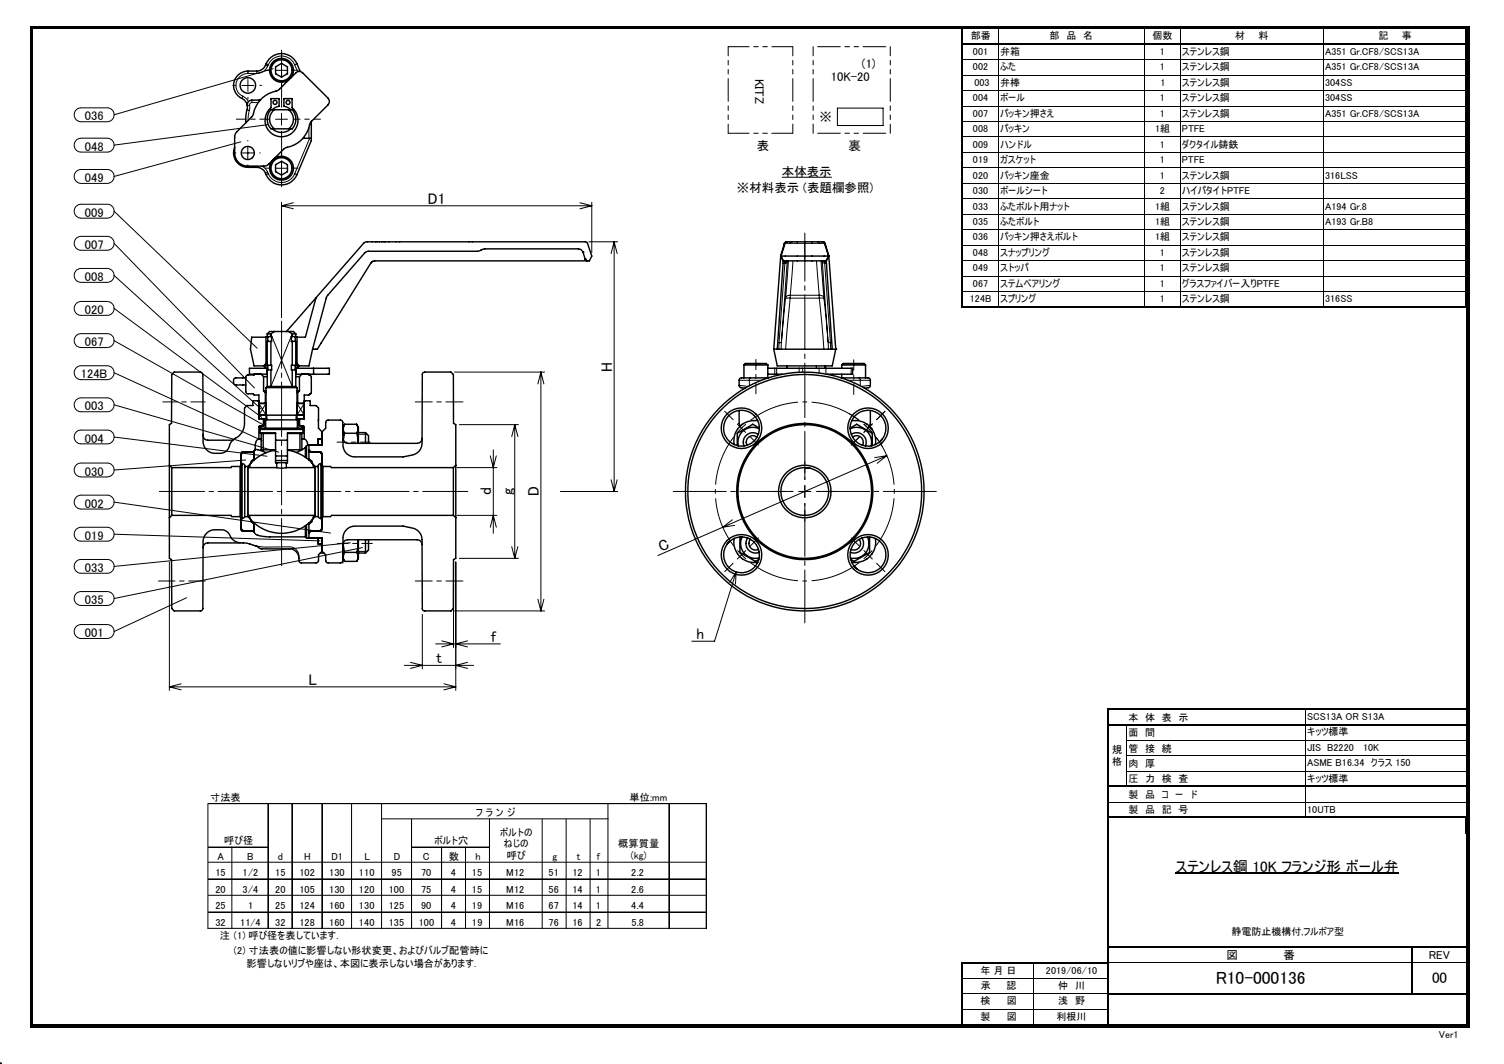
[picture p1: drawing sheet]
<svg xmlns="http://www.w3.org/2000/svg" width="420mm" height="297mm" viewBox="0 0 420 297" stroke-linecap="round" stroke-linejoin="round" font-family="sans-serif">
<g fill="none" stroke="#000" stroke-width=".28">
<path d="M69.3 19.8v.7M71.7 19.8v.7M74.2 18.2l.6 .3M74.3 17.8l.7 .3M74.8 18.5a3.2 3.2 0 0 1-3.1 2M75 18.1a4 4 0 0 1 3.6-2.5 4 4 0 0 1 3.7 2.5M75 18.1l-.2 .4M76.3 19.2l-44.4 12.8M77 19.6h3.3M78.6 18v3.3M82.3 18.1l.9 1.9M82.9 17.8l-.6 .3"/>
<path d="M269 16.6h140.4M278.8 8v4.1M278.8 12.4v73.1M319.7 8v4.1M319.7 12.4v73.1M329.6 8v4.1M329.6 12.4v73.1M369.6 8v4.1M369.6 12.4v73.1M21.4 39.1l1.3-.5h7.2a1.94 1.94 0 0 1 2 1.9 1.94 1.94 0 0 1-2 2h-7.2a1.95 1.95 0 0 1-1.9-1.3 1.95 1.95 0 0 1 .6-2.1zM21.4 30.6l1-.5h7.5a1.94 1.94 0 0 1 2 1.9 1.94 1.94 0 0 1-2 2h-7.2a1.95 1.95 0 0 1-1.8-1.3 1.95 1.95 0 0 1 .5-2.1zM67.3 39.6l-35.4 9.7"/>
<path d="M67.6 23.9h3.3M67.8 26.9l1 .6 .6 .9M67.8 26.9l-.2 .6M69 30.6l.6 .2M69.3 20.5a3.3 3.3 0 0 0-3.3 2.6 3.3 3.3 0 0 0 1.8 3.8M69.3 20.5h2.4M69.3 22.2v3.3M69.6 30.8l-.3 2.9M69.7 29.4l-.6 .1M69.7 29.4l-.1 1.4M70.4 28v.6M70.4 28.6a.73 .73 0 0 0-.7 .8"/>
<path d="M70.4 28.6h1.8M72.4 28v.3M74.8 34.8l-42.9 5.7M77 33.3h3.3M78.6 31.6v3.3M86.3 35.6v3M86.5 38.6l-4.2 9.9M233.9 30.2h12.8v4.8h-12.8zM269 21h140.4M269 25.3h140.4M269 29.6h140.4M269 33.9h140.4"/>
<path d="M269 38.2h140.4M21.4 57.5l1-.5h7.5a1.94 1.94 0 0 1 2 2 1.94 1.94 0 0 1-2 1.9h-7.2a1.95 1.95 0 0 1-1.8-1.2 1.95 1.95 0 0 1 .5-2.2zM21.4 47.8l1-.5h7.5a1.94 1.94 0 0 1 2 2 1.94 1.94 0 0 1-2 1.9h-7.2a1.95 1.95 0 0 1-1.8-1.2 1.95 1.95 0 0 1 .5-2.2zM31.9 59l39.9 38.2M67.6 42.7h3.3M69.2 41v3.4M69.3 46.4v.3M71.7 46.4v.3M73.1 46.4l.9 .5 .8 1.2M74.8 48.1l-.6 .2M74.8 48.1l.2 .4M75 48.5a4 4 0 0 0 3.6 2.5 4 4 0 0 0 3.7-2.5"/>
<path d="M75 48.5l-.7 .3M77 47h3.3M78.6 56.5v32.2M78.6 57.4h86.7M78.6 57.4l3.4 .9M78.6 45.3v3.3M82 56.6l-3.4 .8M82.3 48.5l.6 .3M162 56.6l3.3 .8M165.3 56.5v14M165.3 57.4l-3.3 .9M218.4 49.5h14"/>
<path d="M269 51.2h140.4M269 42.5h140.4M269 46.9h140.4M269 55.5h140.4M269 59.8h140.4M21.2 66.6l1.2-.6h7.5a1.94 1.94 0 0 1 2 1.9 1.94 1.94 0 0 1-2 2h-7.2a1.96 1.96 0 0 1-1.8-1.2 1.96 1.96 0 0 1 .3-2.1zM21.2 75.6l.7-.5 .8-.2h7.2a1.94 1.94 0 0 1 2 2 1.94 1.94 0 0 1-2 1.9h-7.2a1.95 1.95 0 0 1-1.8-1.1 1.95 1.95 0 0 1 .3-2.1zM31.9 67.9l39.2 40.4M31.9 76.9l41 37.2M164.5 67.5h8.1M171.6 67.5v69.7M171.6 67.5l.8 3.3"/>
<path d="M171.6 67.5l-.9 3.3M218.8 73.5h.5M219.2 67.9h1.4M219.2 67.9l-.1 .2M219.3 73.1v.4M219.3 73.5l-1.7 22.2M219.3 72.9v.2M219.4 72.8l-.1 .1M219.7 72.8l-.4 .1M219.8 72.8l-.5 .3M219.8 67.5l-.6 .4M219.9 72.8v.4"/>
<path d="M219.9 73.2l-.6 .3M219.9 73.2l-1.6 22.2M220.3 72.8l-.8 10.3M220.6 67.9h2.2M221.2 67.5l-.6 .4M221.5 72.8l-.7 9.6M222.8 67.9h2M222.8 67.5v.4M224.8 67.9h2.1M224.8 67.5v.4M224.8 67.9v4.9M226.9 67.9h2.1"/>
<path d="M226.9 67.5v.4M228.1 72.8l.8 9.6M228.4 67.5l.6 .4M229 67.9h1.4l.1 .2M229.3 72.8l.9 10.3M229.7 73.2l.7 .3M229.7 72.8v.4M229.7 73.2l1.6 22.2M229.8 72.8l.6 .3M229.9 72.8l.5 .1M230.3 72.8l.1 .1M230.4 73.1v.4"/>
<path d="M230.4 72.9v.2M230.4 73.5l1.6 22.2M230.4 73.5h.5M269 64.1h140.4M269 68.5h140.4M269 72.8h140.4M269 77.1h140.4M21.2 84.8l.7-.5 .8-.1h7.2a1.94 1.94 0 0 1 2 1.9 1.94 1.94 0 0 1-2 1.9h-7.2a1.93 1.93 0 0 1-1.8-1.1 1.93 1.93 0 0 1 .3-2.1zM21.4 93.6l1-.5h7.5a1.94 1.94 0 0 1 2 2 1.94 1.94 0 0 1-2 1.9h-7.2a1.95 1.95 0 0 1-1.8-1.2 1.95 1.95 0 0 1 .5-2.2zM31.9 95.1l42 23.7M31.9 86.1l41.2 30.4M75.7 93.2l5.9 14.7"/>
<path d="M81.6 93.2l-5.9 14.7M217.6 95.7v1.8M218.3 95.4l-.7 .3M218.3 95.4l-.1 2.1M219.4 83.4l-1.1 12M219.5 83.1l-.1 .3M220.7 83.2l-1.3 .2M220.7 83.2l-1.2 14.3M220.7 83.2h8.2M220.8 82.4a1.15 1.15 0 0 0-1.3 .7M220.8 82.4l-.1 .8M220.8 82.4h8.1"/>
<path d="M228.9 82.4a1.15 1.15 0 0 1 1.3 .7M228.9 82.4v.8M228.9 83.2l1.3 .2M228.9 83.2l1.3 14.3M230.2 83.1v.3M230.2 83.4l1.1 12M231.3 95.4l.7 .3M231.3 95.4l.1 2.1M232 95.7v1.8M269 81.4h140.4M21.2 111.7l.7-.5 .8-.1h7.2a1.94 1.94 0 0 1 2 1.9 1.94 1.94 0 0 1-2 2h-7.2a1.95 1.95 0 0 1-1.8-1.2 1.95 1.95 0 0 1 .3-2.1zM21.2 102.7l1.2-.6h7.5a1.94 1.94 0 0 1 2 2 1.94 1.94 0 0 1-2 1.9h-7.2a1.96 1.96 0 0 1-1.8-1.2 1.96 1.96 0 0 1 .3-2.1z"/>
<path d="M31.9 113l46 13.2M31.9 104.1l41.3 18.9M72.3 112.6l2 3.3M74.3 112.6l-2 3.3M83 112.6l2 3.3M85 112.6l-2 3.3M127 103.9h25.1M128.3 118.5h16.5M143.8 118.5v37.4M143.8 118.5l.9 3.4M143.8 118.5l-.8 3.4M151.1 103.9v66.6"/>
<path d="M151.1 103.9l.9 3.3M151.1 103.9l-.8 3.3M206 118.4l2.3 2.3M206.5 107.6l2.5 .3M206.5 106.2h2.8M208.4 118.4l-2.4 2.4M209.3 106.2h3.4M209.3 106.2v1.5M209.6 105.5l-.3 .7M216.4 102.8v1.7M217 102.8v1.7M223.2 102.8v1.1"/>
<path d="M224.2 102.8v1.1M228 102.1v.7M228.1 102.1v.7M228.8 102.8v1.3M230.4 102.1v.7M230.7 102.8v1.6M236.9 106.2h3.4M237.8 102.8v1.7M240 105.5l.3 .7M240.3 106.2h2.8M240.3 106.2v1.5M243.1 107.6l-2.5 .3"/>
<path d="M21.2 120.7l1.2-.6h7.5a1.92 1.92 0 0 1 2 1.9 1.92 1.92 0 0 1-2 1.9h-7.2a1.93 1.93 0 0 1-1.8-1.1 1.93 1.93 0 0 1 .3-2.1zM21.4 129.8l1-.5h7.5a1.94 1.94 0 0 1 2 1.9 1.94 1.94 0 0 1-2 2h-7.2a1.95 1.95 0 0 1-1.8-1.3 1.95 1.95 0 0 1 .5-2.1zM21.4 138.7l1-.5h7.5a1.94 1.94 0 0 1 2 2 1.94 1.94 0 0 1-2 1.9h-7.2a1.95 1.95 0 0 1-1.8-1.2 1.95 1.95 0 0 1 .5-2.2zM31.9 122l42.7 5.4M68.7 128.4l-36.8 2.8M95.8 121.2h.1M100.1 121.2h2.5M127.6 130.5h11.2M137 127.3l.8 3.2 .9-3.2M137.8 125.6v23.3M156.6 137.2h16M170.7 133.9l.9 3.3"/>
<path d="M172.4 133.9l-.8 3.3M223.1 137.2h3.4M224.8 135.6v3.3M247.7 127.2l-45.8 20M247.7 127.2l-3.3 .6M247.7 127.2l-2.7 2.1M21.2 156.8l1.2-.6h7.5a1.92 1.92 0 0 1 2 1.9 1.92 1.92 0 0 1-2 1.9h-7.2a1.93 1.93 0 0 1-1.8-1.1 1.93 1.93 0 0 1 .3-2.1zM21.4 147.7l1.3-.5h7.2a1.94 1.94 0 0 1 2 1.9 1.94 1.94 0 0 1-2 2h-7.2a1.95 1.95 0 0 1-1.9-1.3 1.95 1.95 0 0 1 .6-2.1zM31.9 149.1l57.5 1.9M31.9 140.2l60.4 8.6M47.3 156.9v35.8M95.8 153.9h.1"/>
<path d="M97.9 151.5l-66 6.6M100.1 153.9h2.5M101.3 152.9l-69.4 14.2M126.7 157.2v23.5M127.3 156.9v35.8M127.6 143.9h11.2M128.3 155.9h16.5M137 147.2l.8-3.3 .9 3.3M143 152.6l.8 3.3M144.7 152.6l-.9 3.3M201.9 147.2l-18.1 7.9M204.6 145.1l-2.7 2.1"/>
<path d="M205.3 146.7l-3.4 .5M205.6 159.7l-6 19.3h-6.3M205.6 159.7l-1.8 2.9M205.6 159.7l-.1 3.4M21.4 174.9l1-.5h7.5a1.94 1.94 0 0 1 2 1.9 1.94 1.94 0 0 1-2 1.9h-7.2a1.95 1.95 0 0 1-1.8-1.2 1.95 1.95 0 0 1 .5-2.1zM21.4 165.6l1-.4h7.5a1.94 1.94 0 0 1 2 1.9 1.94 1.94 0 0 1-2 1.9h-7.2a1.95 1.95 0 0 1-1.8-1.2 1.95 1.95 0 0 1 .5-2.2zM52.1 166.9l-20.2 9.4M118 171.5v15.2M121.7 179.8h18.1M123.4 178.9l3.3 .9-3.3 .8M127 170.5h25.1M130.6 178.9l-3.3 .9 3.3 .8"/>
<path d="M150.3 167.3l.8 3.2M152 167.3l-.9 3.2M47.3 191.8h80M47.3 191.8l3.3 .8M50.6 190.9l-3.3 .9M113 185.8h19.3M114.7 184.9l3.3 .9-3.3 .8M124 190.9l3.3 .9M127.3 191.8l-3.3 .8M130.6 184.9l-3.3 .9 3.3 .8M364.6 198.1v4M314.7 202.4v17"/>
<path d="M314.7 206.6h94.9M314.7 210.9h94.9M314.7 215.3h94.9M364.6 202.4v17M364.6 219.7v8.3M58.1 224.4v34.9M58.2 236.5h16.6M58.2 236.5h16.7M58.2 224.4h139.2M64.8 236.5v22.8M74.8 224.4v34.9M81.5 224.4v34.9"/>
<path d="M81.6 224.5v34.8M89.9 224.4v34.9M90 224.5v34.8M98.2 224.4v34.9M106.6 224.4v34.9M106.7 228.6h63.2M115 236.5h21.7M115 228.7v30.6M115.1 236.5h21.7M123.4 236.5v22.8M123.4 236.6v22.7M130 236.5v22.8"/>
<path d="M130.1 236.6v22.7M136.7 228.7v30.6M151.5 228.7v30.6M158.2 228.7v30.6M164.8 228.7v30.6M169.8 224.4v34.9M186.9 224.4v34.9M187 224.5v34.8M197.3 224.4v34.9M309.8 223.9h99.8M58.2 240.7h139.1M58.2 245.4h139.1"/>
<path d="M58.2 245.4h139.2M58.2 249.9h139.1M58.2 254.6h139.1M58.2 254.6h139.2M58.2 259.2h139.1M269 277.4h40.5M269 273.1h40.5M288.8 268.9v17.2M309.8 268.8h84.6M394.7 268.8h14.9M0 297l.1 .1M0 297h.6"/>
<path d="M.1 296.5v.6M.4 296.7l-.4 .4M269 281.7h40.5"/>
</g>
<path d="M240 117.3l-2.8-1.8M242.5 119.5l-1.2-1.1M242.5 119.5l1.2 1.2M244.7 122l1.8 2.8M207.2 154.9l1.2 1.1M207.2 154.9l-1.2-1.2M242.5 154.9l1.2-1.2M242.5 154.9l-1.2 1.1" fill="none" stroke="#000" stroke-width=".28" stroke-dasharray="15.2 1.3 1.3 1.3" stroke-linecap="butt"/>
<path d="M240 117.3a25 25 0 0 0-30.3 0M205 122a25 25 0 0 0 0 30.4M209.7 157.1a25 25 0 0 0 30.3 0M244.7 152.4a25 25 0 0 0 0-30.4" fill="none" stroke="#000" stroke-width=".28" stroke-dasharray="15.2 1.3 1.3 1.3" stroke-dashoffset=".8" stroke-linecap="butt"/>
<path d="M74.6 152.7l-2-.1-1.9-.4M83.5 155.3a2.67 2.67 0 0 0-2.7-2.6" fill="none" stroke="#000" stroke-width=".28" stroke-dasharray="6.3 1.3 1.3 1.3 1.3 1.3" stroke-linecap="butt"/>
<g fill="none" stroke="#000" stroke-width=".4">
<path d="M77 18.7l1.6-1 1.7 1v1.9l-1.7 .9-1.6-.9zM83.9 19.9a6.9 6.9 0 0 0-3-4.4 4.8 4.8 0 0 0-6.9 3.1l-.8 .8-1.1 .4a9 9 0 0 0-4.9 .6 4.1 4.1 0 0 0-1.9 4 4.1 4.1 0 0 0 2.8 3.4l.7 .8 .3 .9M69.1 29.5l-.4 3.1v1.7M72.7 27.9l-2.3 .1a1.3 1.3 0 0 0-1.3 1.5M75.7 30.6h5.9a4.1 4.1 0 0 1 0 5.4h-5.9a4 4 0 0 1 0-5.4zM76.1 36a3.7 3.7 0 0 0 5.1 0M76.1 30.6l1.9-1-.1-2.1-2.2 .1v2.4a4.6 4.6 0 0 0-.4 6.7 4.6 4.6 0 0 0 6.7 0 4.6 4.6 0 0 0-.4-6.7v-2.4l-2.2-.1-.1 2.1 1.9 1M76.6 30.6a3.3 3.3 0 0 0 0 5.4M80.7 30.6a3.3 3.3 0 0 1 0 5.4M80.9 22.1l-3.2 3.1a8.8 8.8 0 0 0-7.2 7.2l-4.8 5.1-.1 5.2a3.6 3.6 0 0 0 3.6 3.7l5.1-.1 .6-.4 1.3-1.2M81.1 21.9l1.6-1.6a1.32 1.32 0 0 1 1.8 0l7.1 7.1a1.36 1.36 0 0 1 0 1.9l-4.8 4.9a8.8 8.8 0 0 1-7.2 7.2l-3.2 3.1M87 38.6h-2.4"/>
<path d="M87 38.6v.6l-4.1 9.6a4.7 4.7 0 0 1-4.7 2.8 4.7 4.7 0 0 1-4.2-3.6l-1.1-1-1.2-.3a6.3 6.3 0 0 1-5.1-1 4.1 4.1 0 0 1-1-4.5M87 33.9v4.7M77 46l1.6-1 1.7 1v1.9l-1.7 1-1.6-1zM104.9 67.5h.3M105 67.5h-2.7l-.7 .4-13.3 15.2M105.3 67.5h2M107.3 67.5h56.4l.4 .2 1.2 3.8-.6 1.3h-.8l-.4-.4M162.9 70.4h.1M162.9 70.4l.6 2M162.9 70.4a1.33 1.33 0 0 0-1.3-.9h-26.3l-1.8 .6-31 .1-.6 .4-10.6 12.1-4 14.8M163.5 72.4h.1M164 72.8l-59.8 .1-.6 .6-14.9 24h-1.4"/>
<path d="M218.1 71.5h13.4M218.1 71.5l.8 1.5M218.1 71.5l-1.9 26M218.9 73l-1.8 24.5M218.9 73h.1M218.9 73l-.1-.2h12l-.1 .2M219.1 68.1h.1M219.1 68.1l-1 3.4M220 67.5l-.6 .1-.3 .4M220 67.5h9.7M220 67.5l-.5 .1-.2 .3-1.1 3.6 .7 1.5M229.7 67.5l.6 .4 1.2 3.6"/>
<path d="M229.7 67.5h.1M229.8 67.5h.3l.4 .5M229.8 67.5l.6 .4M230.5 68.1l1 3.4M230.5 68.1h.1M230.7 73h.1M230.7 73l1.8 24.5M231.5 71.5l-.8 1.5M231.5 71.5l2 26M74.3 94.1h.5M74.3 94.1v7.4M74.3 94.1h-4l-.3 3.4 1 4.6h2.6"/>
<path d="M74.7 93.2h1M74.7 93.2v.8h1M74.8 94v1.3M75.7 95.3h-1v6.7h1M75.7 93.2v.8M75.7 95.3v6.7M75.7 94h.2v1.3h-.2M76.6 92.5h-1.3l-.6 .7M76.6 92.5l-.9 .7M76.6 92.5h4.1M80.7 92.5h1.3l.6 .7M80.7 92.5l.9 .7"/>
<path d="M81.6 95.3h1v6.7h-1M81.6 93.2h1M81.6 93.2v.8M81.6 95.3v6.7M81.6 94h-.2v1.3h.2M82.5 94.1h.5M82.5 94v1.3M82.6 93.2v.8h-1M83 94.1v7.4M87.3 97.5l-1 4.6h-2.6M88.3 83.1l-8.2 9.4M88.3 83.1l-3 11h-2.3"/>
<path d="M216.2 97.5h17.3M216.2 97.5l.9 4.6h15.4l1-4.6M233.5 97.5h.1M68.7 105.5h-2.9l-.5 .3-.1 .4 .1 1 .4 .2 3 .1M71 104.5v.2h-2l-.3 .4v4.2a.61 .61 0 0 0 .6 .6h1.5l.2 .4h1.3v6.6h2M72 111.9h-1.2l-.2 1.3h-1.6l-.7 .7v4.3a5.6 5.6 0 0 1-3.2 4.6v.1M72 111.9h.3M72 111.9l.3 .3M72.3 115.9h12.7M72.3 112.6h2M72.3 112.5l.1 .1M72.6 118.9v.6h.4"/>
<path d="M72.6 118.9l-.3 .2v3.4M72.6 119.9h12M72.6 119.9v1h4.4v6.4M73 119.5h11.3M73 119.5l-.4 .4M73 104.5l.6 .6M73.3 116.9l.3 .3M73.6 102.1h.5M73.6 118.6l-.2 .3M73.6 105.1h1.1M73.6 109.1h.7M73.6 117.2h.3"/>
<path d="M73.6 117.2v1.5l-.1 .2h-.9M73.6 105.1v4M73.6 109.1l.5 .5M73.9 117.2l-.3 .3M73.9 117.2h.3M74.1 102.1h.7M74.1 102.1v.7M74.1 109.6h.2M74.1 112.5h.2M74.1 112.5l-.1 .1M74.1 109.6v2.9M74.2 117.2v2.2l-.3 .1"/>
<path d="M74.2 117.2h8.9M74.2 119.2l-.4 .3M74.3 101.5h.4M74.3 116.9h.2M74.3 108.2h8.7M74.3 108.2v8.7M74.3 101.5l-.7 .6M74.5 115.9v1.3M74.7 107.9h1M74.7 103.3h1M74.7 107.9l-.4 .3M74.7 102.8v5.1"/>
<path d="M74.8 102v1.3M74.8 102.8h-5.1v1.7h5M74.8 102.1h.1M75.7 107.9h5.9M75.7 103.3v4.6M75.7 102h.2v1.3h-.2M81.6 107.9h1M81.6 103.3h1M81.6 103.3v4.6M81.6 102h-.2v1.3h.2M82.5 102.8h9.5v1.7h-9.4M82.5 102.1h1.2"/>
<path d="M82.5 102v1.3M82.5 102.1h.1M82.6 101.5h.4M82.6 105.1h1.1M82.6 107.9l.4 .3M82.6 102.8v5.1M82.8 116.9h.2M82.8 115.9v1.3M83 109.1h.7M83 109.6h.2M83 112.5h.2M83 108.2v8.7"/>
<path d="M83 101.5l.7 .6M83 112.6h2M83.1 117.2v2.2l.3 .1M83.1 119.2l.3 .3M83.1 117.2h.3M83.2 112.5l.1 .1M83.2 109.6v2.9M83.2 102.1v.7M83.4 117.2h.3M83.4 117.2l.3 .3M83.7 118.6l.2 .3M83.7 105.1v4"/>
<path d="M83.7 117.2v1.5l.1 .2h.9M83.7 109.1l-.5 .5M84 116.9l-.3 .3M84.3 119.5l.3 .4M84.3 104.5l-.6 .6M84.6 118.9l.4 .3v3.3M84.6 119.9v1h-4.3v6.4M84.7 118.9v.6h-.4M85 111.9h.3M85 112.5l-.1 .1M85.3 111.9l-.3 .3M85.3 111.9h1.2l.2 1.3h1.6l.7 .7v3.4"/>
<path d="M86.3 104.5v.2l.4 .1 .3 .4v4.5l-.7 .6h-1.3v6.6h-2M87.6 102.8v1.7M88.9 117.3h.1M88.9 117.3l.1 2.2 1 1.1M89 117.3h-.1M96.3 118.4l-.5 .9v2.1M96.3 118.4a2.21 2.21 0 0 0 0 2.5M96.3 118.4h3.3M99.6 118.4l.5 .9v4.5M99.6 118.4a2.21 2.21 0 0 1 0 2.5M206.5 114.6v3.8l.4 .5M207.8 101.9h6.7"/>
<path d="M207.8 101.9l.4-.4h5.9l.4 .4M207.8 101.9v3.6M211.6 117.4a6 6 0 0 0-4.9 1.7l-.2 .2a5.4 5.4 0 0 0-1.4 4.8M212.1 119.7a4.2 4.2 0 0 0-4.4 .5 4.2 4.2 0 0 0-1.4 4.3M212.1 119.5l-1.8-1.1-4.3 2.5v3.5M214.5 102.8h23.7v1.7h-7.1M214.5 104.5h4M214.5 101.9v3.6M214.6 105.5h-7.4a.61 .61 0 0 0-.7 .7l.1 1.7 .5 .3 1 .2M217.1 104.5v.3M219.9 102.1v.7M230.6 102.1v.7"/>
<path d="M232.5 104.5v.3M235 105.5h7.1a.76 .76 0 0 1 1 .7l-.1 1.8-1.5 .4M235.1 101.9h6.7M235.1 101.9l.5-.4h5.8l.4 .4M235.1 101.9v.9M235.1 104.5v1M237.5 119.7a4.1 4.1 0 0 1 4.5 .5 4.1 4.1 0 0 1 1.4 4.3M237.5 119.5l1.8-1.1 4.4 2.5v3.5M238 117.4a6 6 0 0 1 5.6 2.4M241.8 101.9v3.6M242.8 118.9l.8 1M243.1 114.6v3.8l-.4 .5"/>
<path d="M243.6 119.8a5.6 5.6 0 0 1 .9 4.3M47.3 129.9v14.6M47.3 129.9l.7 .6M48 130.5v13.4M48 130.5h16.6M56.7 121.2v2a3.4 3.4 0 0 0 3.4 3.4h1.4a2.97 2.97 0 0 0 2.8-2.8l.8-.9M64.6 130.2h2.5M65.1 122.9h-7.1a1.33 1.33 0 0 1-1.3-1.4l-.1-17.2-.6-.4h-7.3l-.7 .6-.1 13.7-.6 .3v11.4M67.1 130.2v14M67.3 129.9v14.6M67.3 129.1l.2 .3M67.3 129.9l-.2 .3"/>
<path d="M67.5 129.4l.1 15.3M67.5 129.4a.75 .75 0 0 1 .9 .8M67.6 126.2v.4M67.6 126.2h3.4v1.8M67.6 126.2l-.3 .4v3.3M68 126.2l-.7 .7M68.4 130.2v14M69.3 130.4v13.7M69.3 130.5v13.5M70.2 128.7v.4M70.2 128.7l-.5 1.5h-1.3M71 128v.4"/>
<path d="M71 128l-.8 .7M71 125.9v2.5M71 125.9l-.5 .3M71.3 125.4l-.3 .5M71.3 125.4v.2l.7-.1 2.4 .8M72.3 122.5h.7M72.3 122.5l-.8 .7-.2 2.2M73.5 125.6h3.5M73.5 121h3.5M73.5 121v4.6M73.5 121h-.5v4.6h.5M77 125.7a10.2 10.2 0 0 0-7.7 4.8h8"/>
<path d="M77 122.9h3.3M77 127.3h3.3M77 128.6h3.3M77 127.3v1.3M77 128.6v.6h.3M77.3 130.5l.9 .2 1.8-.2M77.3 129.2h2.7M77.3 129.2v1.3M80 129.2v1.3M80.3 125.6h3.5M80.3 121h3.5M80.3 125.7a11.7 11.7 0 0 1 7.7 4.5"/>
<path d="M80.3 127.3v1.3M80.3 128.6v.6h-.3M83.8 121v4.6M83.8 121h.5v4.6h-.5M84.3 122.5h.7M85 122.5l.8 .7 .2 1M85.3 125l-2.5 1.3M85.3 125v2.7M85.6 124.4v3.5M85.6 124.4l-.3 .6M86 124.2l-.4 .2M86.3 128v.4"/>
<path d="M86.3 125.6v.6M86.3 128l.7 .7M86.3 126.2h3.3M86.3 124.2v1.4M86.3 126.2v1.8M86.3 125.6l.7 .6M87 128.7v.4M87 128.7l.6 1.5h1.3M88 130.2v14M88 130.5v13.5M88 130.2l-.1 .3h-7.9M88 130.3v.1"/>
<path d="M88.9 130.2v14M89.3 126.2l.7 .7M89.6 126.2v.4M89.6 126.2l.4 .4v3.3M89.8 129.4a.75 .75 0 0 0-.9 .8M89.8 129.4l-.2 15.3M90 129.9v14.6M90 120.6l1-1.1v-1.6l.2-.5 4.1-.1 .5 .5v4.6M90 120.6v3.6h-4M90 129.1l-.2 .3M90 122.5h-1.1v1.7M90 129.9l.2 .3"/>
<path d="M90.2 130.2v14M90.2 130.2h2.1l.3 .3h34.1M95.8 120.8h.1M95.8 122.4l.4 .9M95.8 122.4a1.33 1.33 0 0 0 1.3 1.4h19.5a1.33 1.33 0 0 0 1.3-1.4l.1-18.1 .6-.4h7.4l.7 .6v13.7l.6 .3v11.4M96.3 120.9l-.4 2.1M96.3 120.9h3.3M99.6 120.9l.4 2.9M100.1 120.8h2M102.1 120.8l.8 .8v2.2M102.1 120.8v3M117.9 122.3v1.5a3.4 3.4 0 0 1-2.6 3.2l-2.6 .5h-13.5a3.3 3.3 0 0 1-3.4-3.2v-1.9"/>
<path d="M126.7 130.5v13.4M127.3 129.9v14.6M127.3 129.9l-.6 .6M211.5 122a1.83 1.83 0 0 0-2.4 0 1.83 1.83 0 0 0-.4 2.3M211.8 121.3a2.67 2.67 0 0 0-3.2 .1 2.67 2.67 0 0 0-.7 3.1M224.8 130.5l1.5 .3M237.8 121.3a2.65 2.65 0 0 1 3.2 .1 2.65 2.65 0 0 1 .8 3.1M238.2 122a1.83 1.83 0 0 1 2.3 0 1.83 1.83 0 0 1 .5 2.3M246.5 122.6l-.6 .6M47.3 144.5v11.4l.6 .3 .1 13.7 .7 .6h7.4l.5-.3 .1-17.3M48 143.9h16.6M48 143.9l-.7 .6"/>
<path d="M56.7 152.9a1.33 1.33 0 0 1 1.3-1.3h10.4l3.2 .9 1.4 .7h7.8a2.85 2.85 0 0 1 2.7 3.4l.3 .4 .4 .1h4.3l.5-.6v-1.6l1-1M64.6 144.2h2.5M67.1 144.2l.2 .3M67.3 151.6a3.9 3.9 0 0 1-3.4-2.7l-1.4-.9-2.4-.1a3.3 3.3 0 0 0-3.4 3.3v1.7M67.3 144.5v3.4l.3 .3M67.3 147.5l.7 .7M67.6 147.9v.3M67.6 144.7l-.3 .7M68.4 144.2l-.8 .5M68.4 144.2h1.3l.5 1.5M69.3 143.9h18.6l.1 .1a11.4 11.4 0 0 1-18.7 0zM70.2 145.3v.4"/>
<path d="M70.2 145.7l.8 .7M70.5 148.2l.5 .4M71 146v.4M71 146.4v1.8h-3.4M71 148.6l.2 .3a2.82 2.82 0 0 0 2.4 .9l11.7 .1M71 146.1v2.5M85.3 146.8v3.1M85.3 149.9l.3 .3M85.6 146.6v3.6M85.6 150.2h4.4v3.7M86.3 146v.4M86.3 148.2v.7"/>
<path d="M86.3 146.4v1.8M86.3 148.9v1.3M86.3 148.2h3.3M87 148.2l-.7 .7M87 145.3v.4M87 145.7l-.7 .7M88.9 144.2l.7 .5M88.9 144.2h-1.3l-.6 1.5M88.9 150.2v1.7h1.1M89.5 154.4h1M89.6 147.9v.3M89.6 144.7l.4 .7"/>
<path d="M90 144.5v3.4l-.4 .3M90 147.5l-.7 .7M90.2 144.2l-.2 .3M95.8 154.4h.1M95.8 153.1v.6a3.9 3.9 0 0 0 .5 3M95.9 151.5l.4 2.7M96.3 154.2a2.21 2.21 0 0 0 0 2.5M96.3 156.7h3.3M96.3 154.2h3.3M99.6 154.2a2.21 2.21 0 0 1 0 2.5M100 150.7a7.2 7.2 0 0 1-.4 3.5M100.1 150.7v3a3.9 3.9 0 0 1-.5 3"/>
<path d="M100.1 154.4h2M102.1 150.7v3.7M102.9 150.7v2.8l-.8 .9M117.9 150.5v1.5M117.9 150.7a3.4 3.4 0 0 0-2.6-3.3l-2.6-.5h-13.5a3.4 3.4 0 0 0-3.4 3.3v6.9M117.9 152a1.33 1.33 0 0 0-1.3-1.3h-19.5a1.33 1.33 0 0 0-1.3 1.3v4.6l-.5 .5-4.1-.1-.2-.5v-1.6l-1-1M126.7 143.9h-34.1l-.3 .3h-2.1M126.7 143.9l.6 .6M127.3 144.5v11.4l-.6 .3v13.7l-.7 .6h-7.4a.61 .61 0 0 1-.6-.6l-.1-17.9M204.1 151l-.9 .9M205.1 150.3a5.6 5.6 0 0 0 5.5 6.7h1.1M206.7 149.9v4.3l4.3 2.5 1-.5"/>
<path d="M207.3 149.9a4.2 4.2 0 0 0 .5 4.5 4.2 4.2 0 0 0 4.3 1.4M208.9 150.2a2.67 2.67 0 0 0 .1 3.2 2.67 2.67 0 0 0 3.1 .8M209.6 150.5a1.85 1.85 0 0 0 0 2.4 1.85 1.85 0 0 0 2.3 .5M224.8 143.9h.2M238.6 158l.9 .9M240 150.6a1.83 1.83 0 0 1 0 2.3 1.83 1.83 0 0 1-2.3 .5M240.8 150.2a2.67 2.67 0 0 1-.1 3.2 2.67 2.67 0 0 1-3.2 .8M242.3 149.9a4.2 4.2 0 0 1-.5 4.5 4.2 4.2 0 0 1-4.2 1.4M242.9 149.9v4.3l-4.3 2.5-.9-.5M244.5 150.3a5.8 5.8 0 0 1-6.5 6.7"/>
<circle cx="78.6" cy="19.6" r="2.94"/>
<circle cx="78.7" cy="19.6" r="3.3"/>
<circle cx="69.2" cy="23.8" r="2.17"/>
<circle cx="76.8" cy="28.6" r=".57"/>
<circle cx="80.5" cy="28.6" r=".56"/>
<circle cx="69.2" cy="42.7" r="1.83"/>
<circle cx="78.6" cy="46.9" r="2.93"/>
<circle cx="78.7" cy="47" r="3.3"/>
<circle cx="207.1" cy="119.5" r="5.7"/>
<circle cx="207.1" cy="119.5" r="5"/>
<circle cx="242.5" cy="119.6" r="5.7"/>
<circle cx="242.5" cy="119.5" r="5"/>
<circle cx="224.8" cy="137.2" r="33.3"/>
<circle cx="224.8" cy="137.2" r="7.3"/>
<circle cx="224.8" cy="137.2" r="32.7"/>
<circle cx="224.8" cy="137.2" r="18.7"/>
<circle cx="224.8" cy="137.2" r="6.7"/>
<circle cx="224.8" cy="137.2" r="19"/>
<circle cx="207.1" cy="154.9" r="5"/>
<circle cx="207.1" cy="154.9" r="5.7"/>
<circle cx="242.5" cy="154.9" r="5.7"/>
<circle cx="242.5" cy="154.9" r="5"/>
</g>
<g fill="none" stroke="#000" stroke-width=".28" stroke-dasharray="15.2 1.3 1.3 1.3">
<path d="M75.3 19.6h-1.2M78.7 16.3v-1.3M82 19.6h1.3M65.9 23.8h-.8M69.2 39.4v-.2M69.3 20.5v-.5M69.3 27.2v.5M72.6 23.8h.5M78.7 22.9v1.3M65.9 42.7h-.2M69.2 46v.2M72.6 42.7h.1"/>
<path d="M75.3 46.9h-1.2M78.7 43.6v-1.3M78.7 50.3v1.2M82 46.9h1.3M204.8 117.2l-2.4-2.4M242.5 119.5l1.2-1.2M242.5 119.5l-1.2 1.2M244.9 117.2l2.3-2.4M209.5 121.9l2.4 2.3M224.8 137.2v-1.7M224.8 137.2h-1.6M224.8 137.2v1.7"/>
<path d="M224.8 137.2h1.7M240.2 121.9l-2.4 2.3M204.8 157.2l-2.4 2.4M207.2 154.9l-1.2 1.2M207.2 154.9l1.1-1.2M209.5 152.5l2.4-2.3M240.2 152.5l-2.4-2.3M242.5 154.9l1.2 1.2M242.5 154.9l-1.2-1.2M244.9 157.2l2.3 2.4"/>
</g>
<path d="M78.7 29.9v-15.9" fill="none" stroke="#000" stroke-width=".28" stroke-dasharray="15.2 1.3 1.3 1.3" stroke-dashoffset="8"/>
<path d="M75.3 33.3h-9.3M94.2 123.4h9.3" fill="none" stroke="#000" stroke-width=".28" stroke-dasharray="15.2 1.3 1.3 1.3" stroke-dashoffset="12.5"/>
<path d="M78.7 36.6v15.5" fill="none" stroke="#000" stroke-width=".28" stroke-dasharray="15.2 1.3 1.3 1.3" stroke-dashoffset="7.8"/>
<path d="M82 33.3h7.5" fill="none" stroke="#000" stroke-width=".28" stroke-dasharray="15.2 1.3 1.3 1.3" stroke-dashoffset="13.4"/>
<path d="M221.5 137.2h-5M224.8 133.9v-5M228.2 137.2h5M224.8 140.5v5" fill="none" stroke="#000" stroke-width=".28" stroke-dasharray="15.2 1.3 1.3 1.3" stroke-dashoffset="14.6"/>
<path d="M224.8 133.9v-68.9" fill="none" stroke="#000" stroke-width=".28" stroke-dasharray="15.2 1.3 1.3 1.3" stroke-dashoffset="1.8"/>
<path d="M221.5 137.2h-33.4M228.2 137.2h33.4" fill="none" stroke="#000" stroke-width=".28" stroke-dasharray="15.2 1.3 1.3 1.3" stroke-dashoffset=".4"/>
<path d="M224.8 140.5v33.4" fill="none" stroke="#000" stroke-width=".28" stroke-dasharray="15.2 1.3 1.3 1.3" stroke-dashoffset=".5"/>
<path d="M44.5 137.2h86.2" fill="none" stroke="#000" stroke-width=".28" stroke-dasharray="15.2 1.3 1.3 1.3" stroke-dashoffset="2.6"/>
<path d="M78.7 89.6v68.3" fill="none" stroke="#000" stroke-width=".28" stroke-dasharray="15.2 1.3 1.3 1.3" stroke-dashoffset="2.1"/>
<path d="M211.2 100.3v9.7M238.5 110.1v-9.7M94.3 151.7h9.7" fill="none" stroke="#000" stroke-width=".28" stroke-dasharray="15.2 1.3 1.3 1.3" stroke-dashoffset="12.3"/>
<path d="M44.3 162.2h13" fill="none" stroke="#000" stroke-width=".28" stroke-dasharray="15.2 1.3 1.3 1.3" stroke-dashoffset="10.6"/>
<path d="M45.5 112.2h11.8" fill="none" stroke="#000" stroke-width=".28" stroke-dasharray="15.2 1.3 1.3 1.3" stroke-dashoffset="11.2"/>
<path d="M116 112.2h13.3M116 162.2h13.3" fill="none" stroke="#000" stroke-width=".28" stroke-dasharray="15.2 1.3 1.3 1.3" stroke-dashoffset="10.5"/>
<path d="M203.4 13v24.2M227.2 13v24.2M221.5 37.2v-24.2M248.7 37.2v-24.2" fill="none" stroke="#000" stroke-width=".28" stroke-dasharray="6.3 1.3 1.3 1.3 1.3 1.3" stroke-dashoffset="3.8"/>
<path d="M248.7 13h-21.5M227.2 37.2h21.5" fill="none" stroke="#000" stroke-width=".28" stroke-dasharray="6.3 1.3 1.3 1.3 1.3 1.3" stroke-dashoffset="-1.2"/>
<path d="M221.5 13h-18.1M203.4 37.2h18.1" fill="none" stroke="#000" stroke-width=".28" stroke-dasharray="6.3 1.3 1.3 1.3 1.3 1.3" stroke-dashoffset=".5"/>
<path d="M80.8 152.7h-6.2M83.5 155.8v-.5" fill="none" stroke="#000" stroke-width=".28" stroke-dasharray="6.3 1.3 1.3 1.3 1.3 1.3"/>
<path d="M8.4 7.3h402.1v.7h-402.1zM8.4 8h.7v278.1h-.7zM409.5 8h1v278.1h-1zM8.4 286h402.1v.9h-402.1z" fill="#000"/>
<g fill="none" stroke="#000" stroke-width=".34">
<path d="M268.8 8v77.9M269 12.3h140.7M409.5 8v77.9M269 85.7h140.7M309.6 197.8v88.3M309.8 198h99.8M309.8 202.3h99.8M309.8 219.5h99.8M309.8 228.2h99.9M409.5 228.3v4.3M328.4 243.8h62.3M268.8 268.6v17.5"/>
<path d="M269 268.7h40.8M309.8 264.4h99.8M309.8 277.4h99.8M394.5 264.6v12.9"/>
</g>
<text font-size="4.9" x="339.7" y="274.7">R10-000136</text>
<g font-size="4.3">
<text x="119.5" y="56.8">D1</text>
<text x="171" y="103.7" transform="rotate(-90 171 103.7)">H</text>
<text x="137.2" y="138.3" transform="rotate(-90 137.2 138.3)">d</text>
<text x="143.2" y="138.2" transform="rotate(-90 143.2 138.2)">g</text>
<text x="150.5" y="138.6" transform="rotate(-90 150.5 138.6)">D</text>
<text x="184.7" y="154" transform="rotate(-24 184.7 154)">C</text>
<text x="137.2" y="179.1">f</text>
<text x="194.6" y="178.4">h</text>
<text x="121.9" y="185.1">t</text>
<text x="86.2" y="191.1">L</text>
</g>
<g font-size="4.2">
<text x="328.4" y="243.4">ステンレス鋼 10K フランジ形 ボール弁</text>
<text x="400" y="274.5">00</text>
</g>
<g font-size="3.5">
<text x="211" y="21.9" transform="rotate(90 211 21.9)">KITZ</text>
<text x="232.1" y="22.7">10K-20</text>
<text x="240.8" y="18.9">(1)</text>
<text x="23.7" y="33.6">036</text>
<text x="228.9" y="33.9">※</text>
<text x="211.5" y="41.9">表</text>
<text x="237" y="41.9">裏</text>
<text x="23.7" y="42.1">048</text>
<text x="23.7" y="50.8">049</text>
<text x="205.9" y="53.5">※材料表示 (表題欄参照)</text>
<text x="218.4" y="49.2">本体表示</text>
<text x="23.7" y="60.5">009</text>
<text x="23.7" y="69.5">007</text>
<text x="23.7" y="78.4">008</text>
<text x="23.7" y="87.7">020</text>
<text x="23.7" y="96.6">067</text>
<text x="22.6" y="105.6">124B</text>
<text x="23.7" y="114.6">003</text>
<text x="23.7" y="123.5">004</text>
<text x="23.7" y="132.8">030</text>
<text x="23.7" y="141.7">002</text>
<text x="23.7" y="150.7">019</text>
<text x="23.7" y="159.7">033</text>
<text x="23.7" y="168.6">035</text>
<text x="23.7" y="177.8">001</text>
</g>
<g font-size="3.2">
<text x="342.6" y="267.6">図</text>
<text x="358.6" y="267.6">番</text>
<text x="399.2" y="267.6">REV</text>
</g>
<g font-size="2.9">
<text x="58.8" y="223.6">寸法表</text>
<text x="132.9" y="227.9">フ ラ ン ジ</text>
<text x="175.9" y="223.6">単位:mm</text>
<text x="139.6" y="233.3">ボルトの</text>
<text x="62.7" y="235.7">呼び径</text>
<text x="121.2" y="235.7">ボルト穴</text>
<text x="140.7" y="236.6">ねじの</text>
<text x="141.6" y="239.9">呼び</text>
<text x="172.7" y="236.6">概算質量</text>
<text x="176.3" y="239.9">(kg)</text>
<text x="60.2" y="244.6">15</text>
<text x="60.8" y="240">A</text>
<text x="67.8" y="244.6">1/2</text>
<text x="69.1" y="240">B</text>
<text x="76.9" y="244.6">15</text>
<text x="77.6" y="240">d</text>
<text x="83.7" y="244.6">102</text>
<text x="85" y="240">H</text>
<text x="91.9" y="244.6">130</text>
<text x="92.6" y="240">D1</text>
<text x="100.3" y="244.6">110</text>
<text x="101.9" y="240">L</text>
<text x="109.4" y="244.6">95</text>
<text x="110" y="240">D</text>
<text x="117.7" y="244.6">70</text>
<text x="118.1" y="240">C</text>
<text x="125.4" y="240">数</text>
<text x="125.9" y="244.6">4</text>
<text x="131.8" y="244.6">15</text>
<text x="132.8" y="240">h</text>
<text x="141.4" y="244.6">M12</text>
<text x="153.3" y="244.6">51</text>
<text x="154.3" y="240">g</text>
<text x="159.9" y="244.6">12</text>
<text x="161.2" y="240">t</text>
<text x="166.5" y="244.6">1</text>
<text x="166.8" y="240">f</text>
<text x="176.4" y="244.6">2.2</text>
<text x="60.2" y="249.3">20</text>
<text x="67.8" y="249.3">3/4</text>
<text x="76.9" y="249.3">20</text>
<text x="83.7" y="249.3">105</text>
<text x="91.9" y="249.3">130</text>
<text x="100.3" y="249.3">120</text>
<text x="108.6" y="249.3">100</text>
<text x="117.7" y="249.3">75</text>
<text x="125.9" y="249.3">4</text>
<text x="131.8" y="249.3">15</text>
<text x="141.4" y="249.3">M12</text>
<text x="153.3" y="249.3">56</text>
<text x="159.9" y="249.3">14</text>
<text x="166.5" y="249.3">1</text>
<text x="176.4" y="249.3">2.6</text>
<text x="60.2" y="253.8">25</text>
<text x="69.3" y="253.8">1</text>
<text x="76.9" y="253.8">25</text>
<text x="83.6" y="253.8">124</text>
<text x="91.9" y="253.8">160</text>
<text x="100.3" y="253.8">130</text>
<text x="108.6" y="253.8">125</text>
<text x="117.7" y="253.8">90</text>
<text x="125.9" y="253.8">4</text>
<text x="131.8" y="253.8">19</text>
<text x="141.4" y="253.8">M16</text>
<text x="153.2" y="253.8">67</text>
<text x="159.9" y="253.8">14</text>
<text x="166.5" y="253.8">1</text>
<text x="176.4" y="253.8">4.4</text>
<text x="60.2" y="258.5">32</text>
<text x="61.4" y="262.2">注 (1) 呼び径を表しています.</text>
<text x="67.1" y="258.5">11/4</text>
<text x="76.9" y="258.5">32</text>
<text x="83.7" y="258.5">128</text>
<text x="91.9" y="258.5">160</text>
<text x="100.3" y="258.5">140</text>
<text x="108.6" y="258.5">135</text>
<text x="117" y="258.5">100</text>
<text x="125.9" y="258.5">4</text>
<text x="131.8" y="258.5">19</text>
<text x="141.4" y="258.5">M16</text>
<text x="153.3" y="258.5">76</text>
<text x="159.9" y="258.5">16</text>
<text x="166.5" y="258.5">2</text>
<text x="176.4" y="258.5">5.8</text>
<text x="65.4" y="266.2">(2) 寸法表の値に影響しない形状変更、およびバルブ配管時に</text>
<text x="68.8" y="270.1">影響しないリブや座は、本図に表示しない場合があります.</text>
</g>
<g font-size="2.8">
<text x="271.2" y="11">部番</text>
<text x="293.2" y="11">部 品 名</text>
<text x="322" y="11">個数</text>
<text x="345.1" y="11">材</text>
<text x="351.6" y="11">料</text>
<text x="385.1" y="11">記</text>
<text x="391.6" y="11">事</text>
<text x="271.8" y="15.3">001</text>
<text x="279.4" y="15.3">弁箱</text>
<text x="324" y="15.3">1</text>
<text x="330.2" y="15.3">ステンレス鋼</text>
<text x="370.2" y="15.3">A351 Gr.CF8/SCS13A</text>
<text x="271.8" y="19.6">002</text>
<text x="272.2" y="24">003</text>
<text x="279.4" y="24">弁棒</text>
<text x="279.4" y="19.6">ふた</text>
<text x="324" y="19.6">1</text>
<text x="324.2" y="24">1</text>
<text x="330.2" y="19.6">ステンレス鋼</text>
<text x="330.2" y="24">ステンレス鋼</text>
<text x="370.2" y="19.6">A351 Gr.CF8/SCS13A</text>
<text x="370.2" y="24">304SS</text>
<text x="271.8" y="28.3">004</text>
<text x="279.4" y="28.3">ボール</text>
<text x="324" y="28.3">1</text>
<text x="330.2" y="28.3">ステンレス鋼</text>
<text x="370.2" y="28.3">304SS</text>
<text x="271.8" y="32.6">007</text>
<text x="279.4" y="32.6">パッキン押さえ</text>
<text x="324" y="32.6">1</text>
<text x="330.2" y="32.6">ステンレス鋼</text>
<text x="370.2" y="32.6">A351 Gr.CF8/SCS13A</text>
<text x="271.8" y="36.9">008</text>
<text x="271.8" y="41.2">009</text>
<text x="279.4" y="36.9">パッキン</text>
<text x="279.4" y="41.2">ハンドル</text>
<text x="322.7" y="36.9">1組</text>
<text x="324" y="41.2">1</text>
<text x="330.2" y="36.9">PTFE</text>
<text x="330.2" y="41.2">ダクタイル鋳鉄</text>
<text x="271.8" y="45.6">019</text>
<text x="279.4" y="45.6">ガスケット</text>
<text x="324" y="45.6">1</text>
<text x="330.2" y="45.6">PTFE</text>
<text x="271.8" y="49.9">020</text>
<text x="279.4" y="49.9">パッキン座金</text>
<text x="324" y="49.9">1</text>
<text x="330.2" y="49.9">ステンレス鋼</text>
<text x="370.2" y="49.9">316LSS</text>
<text x="271.8" y="54.2">030</text>
<text x="271.8" y="58.5">033</text>
<text x="279.4" y="54.2">ボールシート</text>
<text x="279.4" y="58.5">ふたボルト用ナット</text>
<text x="322.7" y="58.5">1組</text>
<text x="324" y="54.2">2</text>
<text x="330.2" y="58.5">ステンレス鋼</text>
<text x="330.2" y="54.2">ハイパタイトPTFE</text>
<text x="370.2" y="58.5">A194 Gr.8</text>
<text x="271.8" y="62.8">035</text>
<text x="279.4" y="62.8">ふたボルト</text>
<text x="322.7" y="62.8">1組</text>
<text x="330.2" y="62.8">ステンレス鋼</text>
<text x="370.2" y="62.8">A193 Gr.B8</text>
<text x="271.8" y="71.5">048</text>
<text x="271.8" y="67.1">036</text>
<text x="279.4" y="71.5">スナップリング</text>
<text x="279.4" y="67.1">パッキン押さえボルト</text>
<text x="322.7" y="67.1">1組</text>
<text x="324" y="71.5">1</text>
<text x="330.2" y="71.5">ステンレス鋼</text>
<text x="330.2" y="67.1">ステンレス鋼</text>
<text x="271.8" y="75.8">049</text>
<text x="279.4" y="75.8">ストッパ</text>
<text x="324" y="75.8">1</text>
<text x="330.2" y="75.8">ステンレス鋼</text>
<text x="271.8" y="80.1">067</text>
<text x="279.4" y="80.1">ステムベアリング</text>
<text x="324" y="80.1">1</text>
<text x="330.2" y="80.1">グラスファイバー入りPTFE</text>
<text x="270.9" y="84.4">124B</text>
<text x="279.4" y="84.4">スプリング</text>
<text x="324" y="84.4">1</text>
<text x="330.2" y="84.4">ステンレス鋼</text>
<text x="370.2" y="84.4">316SS</text>
<text x="315.2" y="201.2">本 体 表 示</text>
<text x="365.2" y="201">SCS13A OR S13A</text>
<text x="315.2" y="205.5">面 間</text>
<text x="315.2" y="209.8">管 接 続</text>
<text x="365.2" y="209.6">JIS B2220</text>
<text x="365.2" y="205.3">キッツ標準</text>
<text x="380.8" y="209.6">10K</text>
<text x="310.7" y="210.1">規</text>
<text x="310.7" y="213.4">格</text>
<text x="315.2" y="214.1">肉 厚</text>
<text x="365.2" y="214">ASME B16.34 クラス 150</text>
<text x="315.2" y="218.4">圧 力 検 査</text>
<text x="365.2" y="218.3">キッツ標準</text>
<text x="315.2" y="222.8">製 品 コ ー ド</text>
<text x="315.2" y="227.1">製 品 記 号</text>
<text x="365.2" y="226.9">10UTB</text>
<text x="344" y="260.9">静電防止機構付,フルボア型</text>
<text x="273.9" y="271.8">年 月 日</text>
<text x="292.2" y="271.8">2019/06/10</text>
<text x="273.9" y="280.4">検</text>
<text x="274" y="276.1">承</text>
<text x="281.2" y="276.1">認</text>
<text x="281.3" y="280.4">図</text>
<text x="295.6" y="276.1">仲 川</text>
<text x="295.6" y="280.4">浅 野</text>
<text x="273.9" y="284.7">製</text>
<text x="281.3" y="284.7">図</text>
<text x="295.1" y="284.7">利根川</text>
<text x="401.9" y="289.7">Ver1</text>
</g>
</svg>
